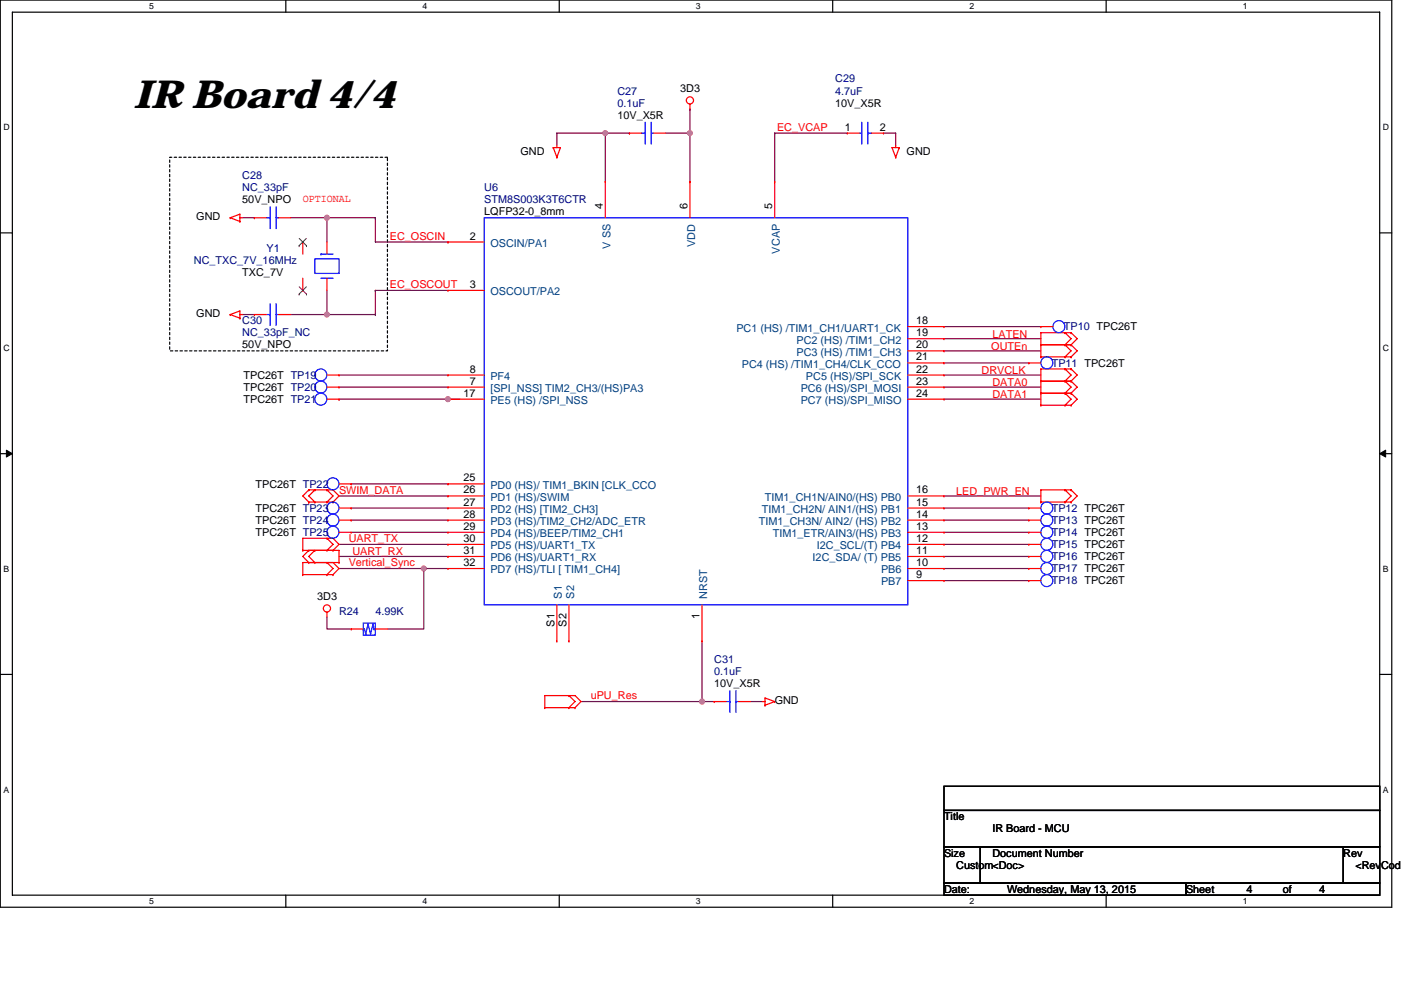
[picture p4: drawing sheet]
<svg xmlns="http://www.w3.org/2000/svg" width="297mm" height="210mm" viewBox="0 0 297 210" stroke-linecap="round" stroke-linejoin="round" font-family="sans-serif">
<path d="M.1 0h295v192.4h-295zM2.6 2.6h289.9v187.3h-289.9z" fill="none" stroke="#000" stroke-width=".25"/>
<g fill="#fff">
<path d="M31.6 .3h1v2h-1z"/>
<path d="M31.6 190.1h1v2.1h-1z"/>
</g>
<path d="M60.6 0v2.6M60.6 189.9v2.5" fill="none" stroke="#000" stroke-width=".25"/>
<g fill="#fff">
<path d="M89.6 .3h1v2h-1z"/>
<path d="M89.6 190.1h1v2.1h-1z"/>
</g>
<path d="M118.6 0v2.6M118.6 189.9v2.5" fill="none" stroke="#000" stroke-width=".25"/>
<g fill="#fff">
<path d="M147.5 .3h1.1v2h-1.1z"/>
<path d="M147.5 190.1h1.1v2.1h-1.1z"/>
</g>
<path d="M176.5 0v2.6M176.5 189.9v2.5" fill="none" stroke="#000" stroke-width=".25"/>
<g fill="#fff">
<path d="M205.5 .3h1v2h-1z"/>
<path d="M205.5 190.1h1v2.1h-1z"/>
</g>
<path d="M234.5 0v2.6M234.5 189.9v2.5" fill="none" stroke="#000" stroke-width=".25"/>
<g fill="#fff">
<path d="M263.5 .3h1v2h-1z"/>
<path d="M263.5 190.1h1v2.1h-1z"/>
<path d="M.7 26h1.3v2h-1.3z"/>
<path d="M293.2 26h1.3v2h-1.3z"/>
<path d="M.7 72.8h1.3v2.1h-1.3z"/>
<path d="M293.2 72.8h1.3v2.1h-1.3z"/>
</g>
<path d="M.1 49.4h2.5M292.5 49.4h2.6" fill="none" stroke="#000" stroke-width=".25"/>
<g fill="#fff">
<path d="M.7 119.6h1.2v2.1h-1.2z"/>
<path d="M293.2 119.6h1.2v2.1h-1.2z"/>
</g>
<path d="M.1 96.2h2.5M292.5 96.2h2.6" fill="none" stroke="#000" stroke-width=".25"/>
<path d="M1.4 95.5l1.2 .7-1.2 .7zM292.5 96.2l1.3-.7v1.4z" fill="#000" stroke="#000" stroke-width=".21"/>
<g fill="#fff">
<path d="M.7 166.5h1.2v2h-1.2z"/>
<path d="M293.2 166.5h1.2v2h-1.2z"/>
</g>
<path d="M.1 143h2.5M292.5 143h2.6M200.1 179.6h7.8v7.7h-7.8zM200.1 166.8h92.4v5.1h-92.4zM200.1 171.9h92.4v7.7h-92.4zM207.9 179.6h76.9v7.7h-76.9zM284.8 179.6h7.7v7.7h-7.7zM200.1 187.3h51.4v2.6h-51.4zM251.5 187.3h41v2.6h-41z" fill="none" stroke="#000" stroke-width=".25"/>
<path d="M36 33.4h46.1v41h-46.1z" fill="none" stroke="#000" stroke-width=".25" stroke-dasharray=".5 .5"/>
<g fill="none" stroke="#800040" stroke-width=".25">
<path d="M128.3 28.2v10.3M128.3 28.2h-10.2v2.6M128.3 28.2h5.2M133.5 28.2h.1M141.2 28.2h5.1M146.3 28.2v10.3M146.3 23.1h.1M146.3 23.1v5.1M164.3 28.2h.1M164.3 28.2v10.3M164.3 28.2h15.3M187.3 28.2h2.6v2.6"/>
<path d="M51.4 46.2h2.5M61.6 46.2h7.7M79.6 46.2v5.1h15.4M79.6 46.2h-10.3v5.1M79.6 46.2h.1M95 51.3h.1M51.4 66.7h2.5M61.6 66.7h7.7M69.3 61.6v5.1h10.3M71.9 79.5h23.1M79.6 61.6v5.1M79.6 61.6h.1"/>
<path d="M79.6 66.7h.1M79.6 61.6h15.4M200.1 79.5h20.6M200.1 71.8h20.6M200.1 74.4h20.6M200.1 69.3h20.6M200.1 77h18M71.9 84.7h25.6M71.9 82.1h23.1M71.9 84.7h.1M200.1 82.1h20.6M200.1 84.7h20.6"/>
<path d="M71.9 105.2h23.1M71.9 115.5h23.1M71.9 118h23.1M74.5 102.6h20.5M74.5 107.8h20.5M74.5 110.3h20.5M74.5 112.9h20.5M95 118h.1M200.1 105.2h20.6M200.1 107.8h18M200.1 110.3h18M200.1 112.9h18"/>
<path d="M200.1 115.5h18M200.1 118h18M69.3 130.9v2.5h5.2M71.9 120.6h17.9M89.8 120.6h.1M95 120.6h-5.2v12.8h-7.7M148.8 136v12.8h-25.6M200.1 120.6h18M200.1 123.1h18M148.8 148.8h.1M148.8 148.8h2.6M159.1 148.8h2.6"/>
</g>
<g fill="#f0f" stroke="#f0f" stroke-width=".25">
<circle cx="128.3" cy="28.2" r=".5"/>
<circle cx="89.8" cy="120.6" r=".5"/>
<circle cx="148.8" cy="148.8" r=".51"/>
<circle cx="146.3" cy="28.2" r=".5"/>
<circle cx="69.3" cy="46.2" r=".51"/>
<circle cx="69.3" cy="66.7" r=".5"/>
<circle cx="95" cy="84.7" r=".51"/>
</g>
<g fill="none" stroke="#f00" stroke-width=".25">
<path d="M117.3 31.3h1.5l-.7 2.1M117.3 31.3h.1M117.3 31.3l.8 2.1M118.1 30.8v.5M118.1 33.4h.1M133.5 28.2h.1M133.5 28.2h2.5M138.6 28.2h2.6M146.3 22.1v1M189.9 30.8v.5M189.9 33.4h.1M190.7 31.3h-1.6l.8 2.1"/>
<path d="M190.7 31.3h.1M190.7 31.3l-.8 2.1M48.8 46.2l2.1-.8v1.6M48.8 46.2h.1M48.8 46.2l2.1 .8M50.9 46.2h.5M50.9 47h.1M64.2 51.3h.1M64.2 51.3v2.6M64.2 59v2.6M69.3 59v2.6M69.3 51.3v2.6"/>
<path d="M48.8 66.7l2.1-.7v1.5M48.8 66.7h.1M48.8 66.7l2.1 .8M50.9 66.7h.5M50.9 67.5h.1M53.9 66.7h.1M53.9 66.7h2.6M59.1 66.7h2.5M64.2 61.6h.1M218.1 77h.1M218.1 77h2.6M220.7 73.1h6.4"/>
<path d="M220.7 73.1h.1M220.7 75.7h6.4M220.7 75.7h.1M220.7 69.3h.1M220.7 69.3h2.5M225.8 78.3h.1M225.8 73.1h.1M225.8 70.6h.1M225.8 75.7h.1M225.8 78.3l1.3 1.2-1.3 1.3M225.8 70.6l1.3 1.2-1.3 1.3M225.8 73.1l1.3 1.3-1.3 1.3"/>
<path d="M227.1 78.3h.1M227.1 78.3h-6.4v7.7M227.1 70.6h.1M227.1 73.1h.1M227.1 70.6h-6.4v5.1M227.1 75.7h.1M227.1 78.3l1.3 1.2-1.3 1.3M227.1 70.6l1.3 1.2-1.3 1.3M227.1 73.1l1.3 1.3-1.3 1.3M69.3 82.1h2.6M69.3 84.7h2.6M71.9 82.1h.1"/>
<path d="M71.9 84.7h.1M220.7 80.8h6.4M220.7 80.8h.1M220.7 83.4h6.4M220.7 83.4h.1M220.7 86h6.4M220.7 86h.1M225.8 80.8h.1M225.8 83.4h.1M225.8 86h.1M225.8 80.8l1.3 1.3-1.3 1.3M225.8 83.4l1.3 1.3-1.3 1.3"/>
<path d="M227.1 80.8h.1M227.1 83.4h.1M227.1 86h.1M227.1 80.8l1.3 1.3-1.3 1.3M227.1 83.4l1.3 1.3-1.3 1.3M64.2 116.7v-2.5h6.4l1.3 1.3-1.3 1.2M64.2 116.7h6.4M64.2 116.7h.1M65.5 103.9h.1M65.5 106.5h.1M65.5 103.9h5.1l1.3 1.3-1.3 1.3M65.5 116.7h.1"/>
<path d="M65.5 119.3h.1M65.5 116.7h6.4v2.6M65.5 119.3h6.4M65.5 103.9l-1.3 1.3 1.3 1.3M65.5 106.5h5.1M65.5 116.7l-1.3 1.3 1.3 1.3M66.8 106.5h.1M66.8 103.9h.1M66.8 119.3h.1M66.8 116.7h.1M66.8 103.9l-1.3 1.3 1.3 1.3M66.8 116.7l-1.3 1.3 1.3 1.3"/>
<path d="M69.3 119.3h.1M69.3 103.9h.1M69.3 106.5h.1M69.3 114.2h.1M69.3 116.7h.1M69.3 119.3l1.3 1.3-1.3 1.3M69.3 103.9l1.3 1.3-1.3 1.3M69.3 114.2l1.3 1.3-1.3 1.2M70.6 106.5h.1M70.6 116.7h.1M71.9 119.3h.1M71.9 112.9h2.6"/>
<path d="M71.9 110.3h2.6M71.9 102.6h2.6M74.5 110.3h.1M74.5 112.9h.1M74.5 102.6h.1M218.1 112.9h.1M218.1 115.5h.1M218.1 118h.1M218.1 107.8h.1M218.1 112.9h2.6M218.1 115.5h2.6M218.1 118h2.6"/>
<path d="M218.1 107.8h2.6M220.7 106.5h6.4M220.7 106.5h.1M225.8 106.5h.1M225.8 103.9h.1M225.8 103.9l1.3 1.3-1.3 1.3M227.1 103.9h.1M227.1 106.5h.1M227.1 103.9h-6.4v2.6M227.1 103.9l1.3 1.3-1.3 1.3M64.2 121.9v-2.6h6.4l1.3 1.3-1.3 1.3M64.2 121.9h6.4"/>
<path d="M64.2 121.9h.1M69.3 129.8v1.1M69.3 121.9h.1M70.6 121.9h.1M74.5 133.4h.1M74.5 133.4h2.5M79.6 133.4h2.5M218.1 120.6h.1M218.1 120.6h2.6M115.5 150.1v-2.6h6.4l1.3 1.3-1.3 1.3M115.5 150.1h6.4M115.5 150.1h.1"/>
<path d="M120.6 147.5h.1M120.6 150.1h.1M120.6 147.5l1.3 1.3-1.3 1.3M121.9 150.1h.1M151.4 148.8h.1M151.4 148.8h2.6M156.5 148.8h2.6M161.7 148.8h.5M162.2 149.6h.1M164.3 148.8l-2.1-.8v1.6M164.3 148.8h.1M164.3 148.8l-2.1 .8"/>
<circle cx="146.3" cy="21.3" r=".76"/>
<circle cx="69.3" cy="129.1" r=".76"/>
</g>
<g fill="none" stroke="#00f" stroke-width=".25">
<path d="M136 28.2h.8M136.8 25.9v4.6M136.8 28.2h.1M138.1 28.2h.5M138.1 25.9v4.6M66.8 54.9h5.1v3.1h-5.1zM68 59h2.6M68 53.9h.1M68 53.9h2.6M56.5 66.7h.8M57.3 64.4v4.6M57.3 66.7h.1"/>
<path d="M58.5 66.7h.6M58.5 64.4v4.6M77 133.4h.1M77 133.4h.3l.2 1.1M77 132.1h2.6v2.6h-2.6zM77.5 134.5h.1M78 132.4h.1M78 132.4l.6 2.1 .5-2.1M78 132.4l-.5 2.1M79.1 132.4h.1M79.1 132.4l.2 1M79.3 133.4h.1"/>
<path d="M79.3 133.4h.3M154 148.8h.7M154.7 146.5v4.6M154.7 148.8h.1M156 148.8h.5M156 146.5v4.6"/>
<circle cx="221.9" cy="77" r="1.27"/>
<circle cx="224.5" cy="69.3" r="1.27"/>
<circle cx="68" cy="84.7" r="1.27"/>
<circle cx="68" cy="82.1" r="1.27"/>
<circle cx="70.6" cy="110.3" r="1.27"/>
<circle cx="70.6" cy="102.6" r="1.27"/>
<circle cx="70.6" cy="112.9" r="1.27"/>
<circle cx="221.9" cy="118" r="1.28"/>
<circle cx="221.9" cy="107.8" r="1.27"/>
<circle cx="221.9" cy="112.9" r="1.27"/>
<circle cx="221.9" cy="115.4" r="1.27"/>
<circle cx="221.9" cy="120.6" r="1.27"/>
</g>
<path d="M63.4 52.1h.1M63.4 50.6l1.6 1.5M65 50.6l-1.6 1.5M65 52.1h.1M63.4 62.4h.1M63.4 60.8l1.6 1.6M65 60.8l-1.6 1.6M65 62.4h.1" fill="none" stroke="#804000" stroke-width=".21"/>
<path d="M141.2 82.1h12.5v6.4h-12.5z" fill="#fff"/>
<g fill="none" stroke="#00f" stroke-width=".25">
<path d="M182.2 28.2h.5M182.7 25.9v4.6M184 25.9v4.6M184 28.2h.1M184 28.2h.8M56.5 46.2h.8M57.3 43.9v4.6M57.3 46.2h.1M58.5 46.2h.6M58.5 43.9v4.6M102.7 46.2h89.8v82.1h-89.8z"/>
<circle cx="68" cy="79.5" r="1.28"/>
<circle cx="70.6" cy="107.8" r="1.27"/>
<circle cx="221.9" cy="110.3" r="1.27"/>
<circle cx="221.9" cy="123.1" r="1.27"/>
</g>
<g fill="none" stroke="#f00" stroke-width=".25">
<path d="M128.3 38.5h.1M128.3 38.5v7.7M146.3 38.5h.1M146.3 38.5v7.7M164.3 38.5h.1M164.3 38.5v7.7M179.6 28.2h.1M179.6 28.2h2.6M184.8 28.2h2.5M187.3 28.2h.1M53.9 46.2h.1M53.9 46.2h2.6"/>
<path d="M59.1 46.2h2.5M95 51.3h.1M95 51.3h7.7M69.3 79.5h2.6M71.9 79.5h.1M95 61.6h.1M95 79.5h.1M95 61.6h7.7M95 79.5h7.7M192.5 79.5h7.6M192.5 69.3h7.6M192.5 71.8h7.6"/>
<path d="M192.5 74.4h7.6M192.5 77h7.6M200.1 69.3h.1M200.1 71.8h.1M200.1 74.4h.1M200.1 77h.1M200.1 79.5h.1M95 82.1h.1M95 84.7h.1M95 82.1h7.7M95 84.7h7.7M192.5 82.1h7.6"/>
<path d="M192.5 84.7h7.6M200.1 82.1h.1M200.1 84.7h.1M71.9 107.8h2.6M74.5 107.8h.1M95 102.6h.1M95 105.2h.1M95 107.8h.1M95 110.3h.1M95 112.9h.1M95 115.5h.1M95 118h.1"/>
<path d="M95 118h7.7M95 115.5h7.7M95 112.9h7.7M95 110.3h7.7M95 107.8h7.7M95 105.2h7.7M95 102.6h7.7M192.5 118h7.6M192.5 115.5h7.6M192.5 112.9h7.6M192.5 110.3h7.6M192.5 107.8h7.6"/>
<path d="M192.5 105.2h7.6M200.1 118h.1M200.1 115.5h.1M200.1 112.9h.1M200.1 110.3h.1M200.1 107.8h.1M200.1 105.2h.1M218.1 110.3h.1M218.1 110.3h2.6M95 120.6h.1M95 120.6h7.7M118.1 136h.1"/>
<path d="M118.1 128.3v7.7M120.6 136h.1M120.6 128.3v7.7M148.8 136h.1M148.8 128.3v7.7M192.5 123.1h7.6M192.5 120.6h7.6M200.1 123.1h.1M200.1 120.6h.1M218.1 123.1h.1M218.1 123.1h2.6"/>
</g>
<g fill="#f0f" stroke="#f0f" stroke-width=".25">
<circle cx="128.3" cy="28.2" r=".5"/>
<circle cx="89.8" cy="120.6" r=".5"/>
<circle cx="148.8" cy="148.8" r=".51"/>
<circle cx="146.3" cy="28.2" r=".5"/>
<circle cx="69.3" cy="46.2" r=".51"/>
<circle cx="69.3" cy="66.7" r=".5"/>
<circle cx="95" cy="84.7" r=".51"/>
</g>
<text font-size="8.2" x="28.3" y="22.9">IR Board 4/4</text>
<g font-size="2.3" fill="#000080">
<text x="177.1" y="17.5">C29</text>
<text x="130.9" y="20">C27</text>
<text x="130.9" y="22.6">0.1uF</text>
<text x="177.1" y="20">4.7uF</text>
<text x="51.4" y="38">C28</text>
<text x="51.4" y="40.6">NC_33pF</text>
<text x="102.7" y="40.6">U6</text>
<text x="102.7" y="43.1">STM8S003K3T6CTR</text>
<text x="56.5" y="53.4">Y1</text>
<text x="41.1" y="56">NC_TXC_7V_16MHz</text>
<text x="51.4" y="68.8">C30</text>
<text x="51.4" y="71.4">NC_33pF_NC</text>
<text x="225.5" y="70.1">TP10 TPC26T</text>
<text x="223" y="77.8">TP11 TPC26T</text>
<text x="223" y="113.7">TP14 TPC26T</text>
<text x="223" y="108.6">TP12 TPC26T</text>
<text x="223" y="111.1">TP13 TPC26T</text>
<text x="223" y="116.2">TP15 TPC26T</text>
<text x="223" y="118.8">TP16 TPC26T</text>
<text x="223" y="121.4">TP17 TPC26T</text>
<text x="223" y="124">TP18 TPC26T</text>
<text x="71.9" y="130.4">R24</text>
<text x="79.6" y="130.4">4.99K</text>
<text x="151.4" y="140.6">C31</text>
<text x="151.4" y="143.2">0.1uF</text>
</g>
<g font-size="2.3">
<text x="144.2" y="19.5">3D3</text>
<text x="177.1" y="22.6">10V_X5R</text>
<text x="130.9" y="25.2">10V_X5R</text>
<text x="179.1" y="27.7">1</text>
<text x="186.6" y="27.7">2</text>
<text x="110.4" y="32.9">GND</text>
<text x="192.2" y="32.9">GND</text>
<text x="41.6" y="46.7">GND</text>
<text x="51.4" y="43.1">50V_NPO</text>
<text x="102.7" y="45.7">LQFP32-0_8mm</text>
<text x="127.8" y="44.4" transform="rotate(-90 127.8 44.4)">4</text>
<text x="145.8" y="44.4" transform="rotate(-90 145.8 44.4)">6</text>
<text x="163.7" y="44.4" transform="rotate(-90 163.7 44.4)">5</text>
<text x="99.6" y="50.8">2</text>
<text x="51.4" y="58.5">TXC_7V</text>
<text x="99.6" y="61.1">3</text>
<text x="41.6" y="67.2">GND</text>
<text x="194.3" y="68.7">18</text>
<text x="194.3" y="71.3">19</text>
<text x="51.4" y="73.9">50V_NPO</text>
<text x="194.3" y="73.9">20</text>
<text x="194.3" y="76.5">21</text>
<text x="51.6" y="82.9">TPC26T TP20</text>
<text x="51.6" y="80.3">TPC26T TP19</text>
<text x="99.6" y="81.6">7</text>
<text x="99.6" y="79">8</text>
<text x="194.3" y="79">22</text>
<text x="194.3" y="81.6">23</text>
<text x="51.6" y="85.5">TPC26T TP21</text>
<text x="98.3" y="84.1">17</text>
<text x="194.3" y="84.1">24</text>
<text x="54.2" y="103.4">TPC26T TP22</text>
<text x="98.3" y="102.1">25</text>
<text x="98.3" y="104.7">26</text>
<text x="98.3" y="107.2">27</text>
<text x="194.3" y="107.2">15</text>
<text x="194.3" y="104.7">16</text>
<text x="54.2" y="111.1">TPC26T TP24</text>
<text x="54.2" y="113.7">TPC26T TP25</text>
<text x="54.2" y="108.6">TPC26T TP23</text>
<text x="98.3" y="109.8">28</text>
<text x="98.3" y="112.4">29</text>
<text x="194.3" y="109.8">14</text>
<text x="194.3" y="112.4">13</text>
<text x="98.3" y="114.9">30</text>
<text x="98.3" y="117.5">31</text>
<text x="194.3" y="117.5">11</text>
<text x="194.3" y="114.9">12</text>
<text x="98.3" y="120.1">32</text>
<text x="194.3" y="122.6">9</text>
<text x="194.3" y="120.1">10</text>
<text x="67.3" y="127.3">3D3</text>
<text x="148.3" y="131.4" transform="rotate(-90 148.3 131.4)">1</text>
<text x="117.5" y="132.9" transform="rotate(-90 117.5 132.9)">S1</text>
<text x="120.1" y="132.9" transform="rotate(-90 120.1 132.9)">S2</text>
<text x="151.4" y="145.8">10V_X5R</text>
<text x="164.2" y="149.4">GND</text>
<text x="200.1" y="174">Title</text>
<text x="210.4" y="176.5">IR Board - MCU</text>
<text x="200.1" y="181.7">Size</text>
<text x="202.7" y="184.2">Custom&lt;Doc&gt;</text>
<text x="210.4" y="181.7">Document Number</text>
<text x="284.8" y="181.7">Rev</text>
<text x="287.4" y="184.2">&lt;RevCod</text>
<text x="200.1" y="189.4">Date:</text>
<text x="213.5" y="189.4">Wednesday, May 13, 2015</text>
<text x="251.5" y="189.4">Sheet</text>
<text x="264.3" y="189.4">4</text>
<text x="272" y="189.4">of</text>
<text x="279.7" y="189.4">4</text>
</g>
<g font-size="2.3" fill="#f00">
<text x="164.8" y="27.7">EC_VCAP</text>
<text x="64.2" y="42.9">OPTIONAL</text>
<text x="82.7" y="50.8">EC_OSCIN</text>
<text x="82.7" y="61.1">EC_OSCOUT</text>
<text x="210.4" y="71.6">LATEN</text>
<text x="210.2" y="74.2">OUTEn</text>
<text x="208.1" y="79.3">DRVCLK</text>
<text x="210.4" y="81.9">DATA0</text>
<text x="210.4" y="84.4">DATA1</text>
<text x="71.9" y="104.7">SWIM_DATA</text>
<text x="202.7" y="105">LED_PWR_EN</text>
<text x="73.9" y="115">UART_TX</text>
<text x="74.7" y="117.8">UART_RX</text>
<text x="73.9" y="120.1">Vertical_Sync</text>
<text x="125.2" y="148.3">uPU_Res</text>
</g>
<g font-size="2.3" fill="#004080">
<text x="104" y="52.4">OSCIN/PA1</text>
<text x="129.4" y="52.7" transform="rotate(-90 129.4 52.7)">V SS</text>
<text x="147.4" y="52.4" transform="rotate(-90 147.4 52.4)">VDD</text>
<text x="165.3" y="53.8" transform="rotate(-90 165.3 53.8)">VCAP</text>
<text x="104" y="62.6">OSCOUT/PA2</text>
<text x="156.1" y="70.3">PC1 (HS) /TIM1_CH1/UART1_CK</text>
<text x="168.9" y="72.9">PC2 (HS) /TIM1_CH2</text>
<text x="168.9" y="75.5">PC3 (HS) /TIM1_CH3</text>
<text x="104" y="83.1">[SPI_NSS] TIM2_CH3/(HS)PA3</text>
<text x="104" y="80.6">PF4</text>
<text x="157.3" y="78">PC4 (HS) /TIM1_CH4/CLK_CCO</text>
<text x="169.8" y="83.1">PC6 (HS)/SPI_MOSI</text>
<text x="170.9" y="80.6">PC5 (HS)/SPI_SCK</text>
<text x="104" y="85.7">PE5 (HS) /SPI_NSS</text>
<text x="169.8" y="85.7">PC7 (HS)/SPI_MISO</text>
<text x="104" y="103.7">PD0 (HS)/ TIM1_BKIN [CLK_CCO</text>
<text x="104" y="106.2">PD1 (HS)/SWIM</text>
<text x="162.2" y="106.2">TIM1_CH1N/AIN0/(HS) PB0</text>
<text x="104" y="108.8">PD2 (HS) [TIM2_CH3]</text>
<text x="104" y="111.4">PD3 (HS)/TIM2_CH2/ADC_ETR</text>
<text x="104" y="113.9">PD4 (HS)/BEEP/TIM2_CH1</text>
<text x="160.9" y="111.4">TIM1_CH3N/ AIN2/ (HS) PB2</text>
<text x="161.5" y="108.8">TIM1_CH2N/ AIN1/(HS) PB1</text>
<text x="163.8" y="113.9">TIM1_ETR/AIN3/(HS) PB3</text>
<text x="104" y="116.5">PD5 (HS)/UART1_TX</text>
<text x="104" y="119.1">PD6 (HS)/UART1_RX</text>
<text x="172.3" y="119.1">I2C_SDA/ (T) PB5</text>
<text x="173.2" y="116.5">I2C_SCL/(T) PB4</text>
<text x="104" y="121.6">PD7 (HS)/TLI [ TIM1_CH4]</text>
<text x="186.8" y="124.2">PB7</text>
<text x="186.8" y="121.6">PB6</text>
<text x="119.1" y="127" transform="rotate(-90 119.1 127)">S1</text>
<text x="121.7" y="127" transform="rotate(-90 121.7 127)">S2</text>
<text x="149.9" y="127" transform="rotate(-90 149.9 127)">NRST</text>
</g>
<g font-size="1.8">
<text x="31.6" y="1.9">5</text>
<text x="89.6" y="1.9">4</text>
<text x="147.5" y="1.9">3</text>
<text x="205.5" y="1.9">2</text>
<text x="263.5" y="1.9">1</text>
<text x=".7" y="27.6">D</text>
<text x="293.2" y="27.6">D</text>
<text x=".7" y="74.5">C</text>
<text x="293.2" y="74.5">C</text>
<text x=".7" y="121.3">B</text>
<text x="293.2" y="121.3">B</text>
<text x=".7" y="168.1">A</text>
<text x="293.2" y="168.1">A</text>
<text x="31.6" y="191.8">5</text>
<text x="89.6" y="191.8">4</text>
<text x="147.5" y="191.8">3</text>
<text x="205.5" y="191.8">2</text>
<text x="263.5" y="191.8">1</text>
</g>
</svg>
